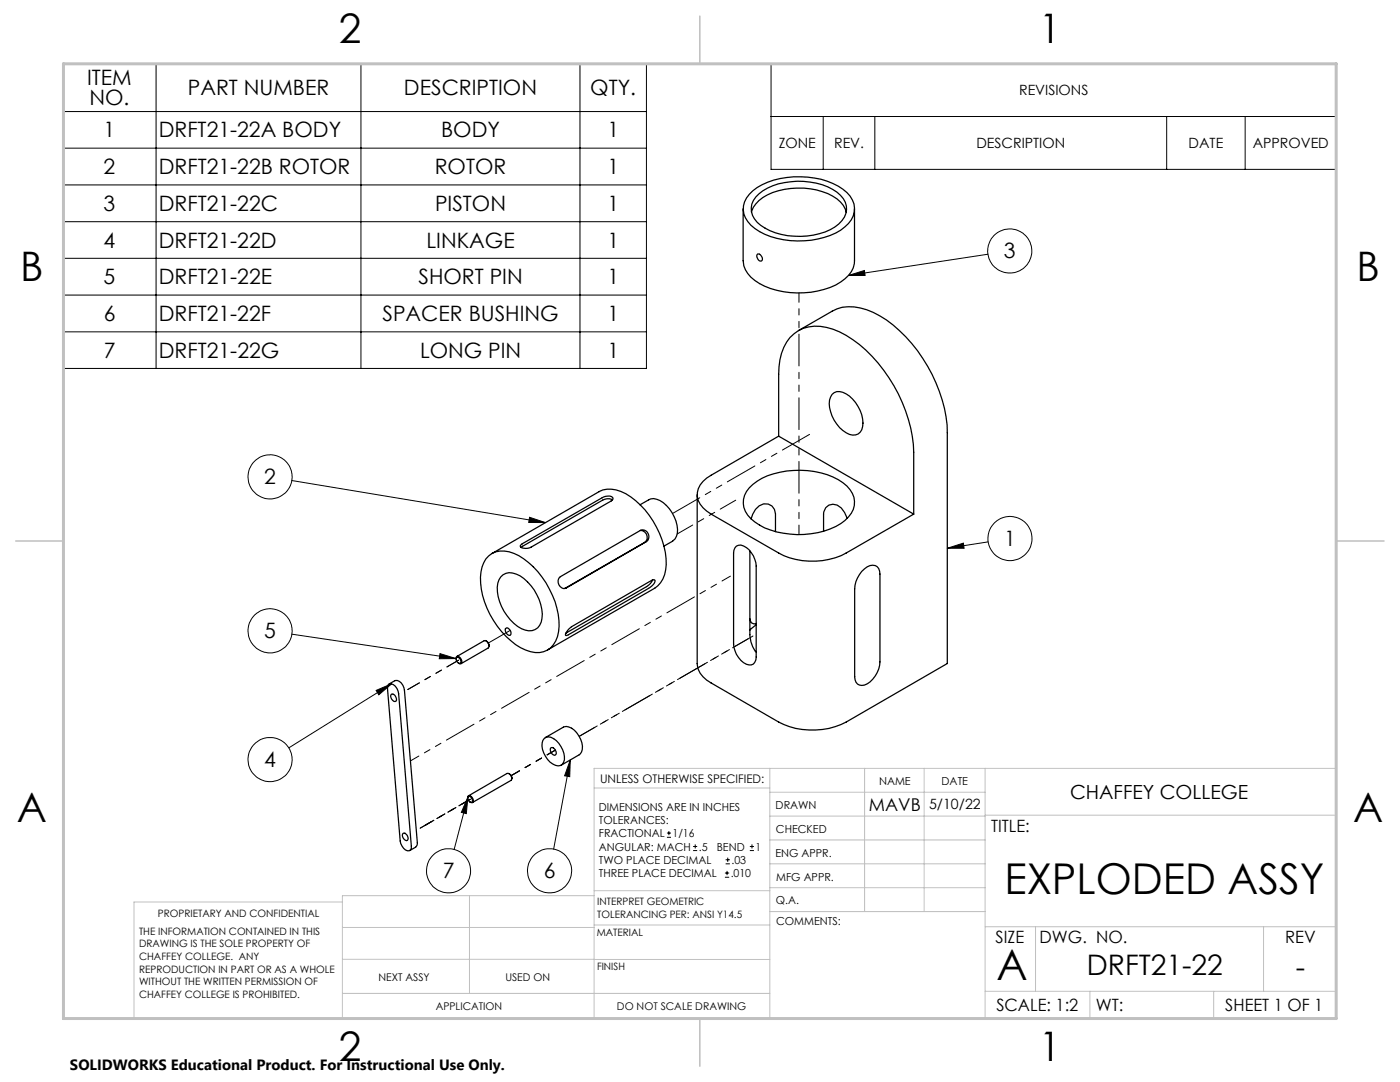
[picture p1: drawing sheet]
<svg xmlns="http://www.w3.org/2000/svg" width="279mm" height="216mm" viewBox="0 0 279 216" stroke-linecap="round" stroke-linejoin="round" font-family="sans-serif">
<g fill="none" stroke="#000" stroke-width=".2">
<path d="M12.5 12.7h116.5v60.8h-116.5zM31.2 12.7v60.8M72 12.7v60.8M115.7 12.7v60.8M153.9 12.7h112.8v21.1h-112.8zM12.5 22.3h116.5M12.5 29.6h116.5M12.5 36.9h116.5M153.9 23.2h112.8M164.3 23.2v10.6M174.6 23.2v10.6M232.8 23.2v10.6"/>
<path d="M248.5 23.2v10.6M12.5 44.2h116.5M12.5 51.5h116.5M12.5 58.9h116.5M169.3 55l3.2-1 .1 1zM197.2 50.7l-27.9 4.3M12.5 66.2h116.5M58.2 95.9l50.7 8.4M105.7 103.2l3.2 1.1-3.4-.1zM189.1 109.4l3.2-1 .1 1zM197.2 108.1l-8.1 1.3M58.2 126.5l32.8 4.9"/>
<path d="M75.1 137.8l3-1.3-2.5 2.1zM78.1 136.5l-20.5 12.7M87.8 130.4l3.2 1h-3.3zM93.4 159l-2.8 10.5M93.4 159l-.3 3.3-1-.2zM113.8 151.7l-.1 3.3-1-.2zM113.8 151.7l-3.3 17.7M133.1 167.1h.8M133.1 166.2h.8M133.5 165.8v.9M138.3 169.7h.8M138.3 168.9h.8"/>
<path d="M138.7 168.5v.8M144.7 175h.8M144.7 174.2h.8M144.8 172.4h.9M144.8 171.6h.9M145.1 173.8v.8M145.2 171.1v.9M149.6 169.7h.9M149.6 168.9h.9M150.1 168.5v.8"/>
<circle cx="201.5" cy="50.1" r="4.4"/>
<circle cx="53.9" cy="95.1" r="4.4"/>
<circle cx="201.6" cy="107.5" r="4.4"/>
<circle cx="53.9" cy="125.9" r="4.4"/>
<circle cx="53.9" cy="151.6" r="4.4"/>
<circle cx="89.5" cy="173.8" r="4.4"/>
<circle cx="109.7" cy="173.8" r="4.4"/>
</g>
<g fill="none" stroke="#c0c0c0" stroke-width=".2">
<path d="M118.6 157.2h35M153.6 153.3v49.9M153.6 158.1h43M172.5 153.3v28.6M184.4 153.3v28.6M196.6 153.3v49.9M68.3 180h-41.6v23.2h240v-49.9h-148.1v49.9M93.7 178.7v19.5M118.6 178.7h-50.3v24.5M118.6 177.7h35M153.6 162.8h43M153.6 177.1h43"/>
<path d="M153.6 167.6h43M153.6 172.4h43M196.6 162.7h70.1M68.3 198.2h85.3M68.3 191.4l85.3 .1M68.3 185.1h50.3M118.6 184.6h35M153.6 181.9h43M196.6 184.9h70.1M196.6 197.8h70.1M206.7 184.9v12.9M217.5 197.8v5.4"/>
<path d="M242.2 197.8v5.4M252.2 184.9v12.9"/>
</g>
<path d="M139.7 3.2v9.5M3.1 107.9h9.6M266.7 107.9h9.5M139.7 203.2v9.6" fill="none" stroke="#c0c0c0" stroke-width=".3"/>
<path d="M12.7 12.7h254v190.5h-254z" fill="none" stroke="#c0c0c0" stroke-width=".6"/>
<path d="M169.3 55l3.2-1 .1 1zM189.1 109.4l3.2-1 .1 1zM113.8 151.7l-.1 3.3-1-.2zM93.4 159l-.3 3.3-1-.2zM75.1 137.8l3-1.3-2.5 2.1zM87.8 130.4l3.2 1h-3.3zM105.7 103.2l3.2 1.1-3.4-.1z" fill="#000"/>
<g fill="none" stroke="#000" stroke-width=".25">
<path d="M149.5 38.8a12.9 12.9 0 0 1 8.9-3.5 14.8 14.8 0 0 1 10.6 3.1 4.3 4.3 0 0 1-.4 6.9 15.3 15.3 0 0 1-10.9 2.7 12 12 0 0 1-8.5-3.8 4.1 4.1 0 0 1 .3-5.4zM150.8 39.3a11.3 11.3 0 0 1 8.3-3.1 12 12 0 0 1 8.6 2.8 3.7 3.7 0 0 1-.3 5.7 14 14 0 0 1-12.6 1.8 7.2 7.2 0 0 1-4.6-3.5 3.5 3.5 0 0 1 .6-3.7zM148.3 41.7v10.3a5.4 5.4 0 0 0 3.3 4.6 17.2 17.2 0 0 0 16.2-.3 5.1 5.1 0 0 0 2.7-4.3v-10.3M150 42.3a6.1 6.1 0 0 1 4.2-3.9 14.7 14.7 0 0 1 12.8 1.3 4.4 4.4 0 0 1 1.9 2.6M151.2 50.7a.88 .88 0 0 1 .8 .4 .88 .88 0 0 1 0 1 .91 .91 0 0 1-.8-1.4zM159.3 66l6.8-3.9a8.7 8.7 0 0 1 8.2 .2 27.7 27.7 0 0 1 12.5 14.1 24.9 24.9 0 0 1 2.3 10v46l-20.2 11.7a15 15 0 0 1-13.5 0l-13.5-7.8a4.6 4.6 0 0 1-2.8-3.9v-33.7M166.1 78.7a2.46 2.46 0 0 1 3.4 .3 7.1 7.1 0 0 1 2.7 6.1 1.95 1.95 0 0 1-1.3 1.7 1.95 1.95 0 0 1-2-.4 7.1 7.1 0 0 1-3.3-6.6zM122.2 99.7a1.92 1.92 0 0 0-1.9 .1l-16.3 9.4M149.5 97.3a12.7 12.7 0 0 1 8.9-3.4 14.9 14.9 0 0 1 10.6 3.1 4.3 4.3 0 0 1-.4 6.9 16.3 16.3 0 0 1-13.6 2.3 10 10 0 0 1-6.2-4.1 4.1 4.1 0 0 1 .7-4.8zM155.4 87v-12.3a10.3 10.3 0 0 1 3.1-8.1 7.7 7.7 0 0 1 7.7-.9 25 25 0 0 1 12.2 11.3 28.6 28.6 0 0 1 4 13.2v12.4M155.4 87l-13.5 7.8a4.3 4.3 0 0 0-2.6 5.1 5.9 5.9 0 0 0 2.6 2.7l13.5 7.7a14.7 14.7 0 0 0 13.5 0l13.5-7.7M155.4 87l27 15.6"/>
<path d="M97.5 110.9a4.7 4.7 0 0 1 5.1-.5 16.5 16.5 0 0 1 8.9 15.6 4.4 4.4 0 0 1-6.6 3.7 16.4 16.4 0 0 1-8.2-9.6 11.2 11.2 0 0 1-.1-7.8zM98.2 110.5l21.4-12.4a5.9 5.9 0 0 1 6.3 1.1 17.6 17.6 0 0 1 7.1 13.4 5.5 5.5 0 0 1-2.3 4.8l-21.4 12.3M99.9 115.1a2.5 2.5 0 0 1 3.1-.6 9.3 9.3 0 0 1 5.2 8.9 2.59 2.59 0 0 1-4.1 2 9.5 9.5 0 0 1-4.8-9zM103.9 108.8l16.3-9.5 .7-.3a1.11 1.11 0 0 1 1.4 .5l-.3 .5-16 9.2-1 .2a.82 .82 0 0 1-1.1-.6zM111.7 115.2l16.1-9.4a1.29 1.29 0 0 1 1.6 .7 1.29 1.29 0 0 1-.4 1.6l-16 9.2a1.31 1.31 0 0 1-1.4-.5 1.31 1.31 0 0 1 .1-1.6zM127.7 100.7l1.8-1a3.1 3.1 0 0 1 3.5 1.2 6.6 6.6 0 0 1 2 6.1 4.3 4.3 0 0 1-2.5 2M127.8 105.9a1.32 1.32 0 0 1 1.3 .8 1.32 1.32 0 0 1-.4 1.5l-16 9.2M130.2 115.7l-.4 .8-.8 .6-16 9.2M147 109a2.41 2.41 0 0 1 2.9 1.3 5.2 5.2 0 0 1 1 2.7v18.1a1.33 1.33 0 0 1-.5 1.4 1.33 1.33 0 0 1-1.5 0 4.9 4.9 0 0 1-2.5-4v-18.2l.1-.5zM149.6 109.9v16.7a5.7 5.7 0 0 0 1.3 3.5M149.9 103.5a3.8 3.8 0 0 1 2.5-3 1.98 1.98 0 0 1 2.4 2v3.6M169.1 103.4a4.5 4.5 0 0 0-2-2.6 1.89 1.89 0 0 0-2.7 1.8v3.4"/>
<path d="M172 114a2.83 2.83 0 0 1 2.7-1.1 1.62 1.62 0 0 1 .9 1.6v17.6a5.3 5.3 0 0 1-3.1 4.6 1.48 1.48 0 0 1-1.9-1.7v-17.5a5.5 5.5 0 0 1 1.4-3.5zM77.5 136.6a1.48 1.48 0 0 1 1.9 1.3l2.7 30.9-.2 .8a.98 .98 0 0 1-1.4-.3l-.5-1-.1-.5-2.6-30.4zM77.6 136.5l1.2-.7a1.61 1.61 0 0 1 1.8 1.4l2.7 31-.2 .7-1.3 .8M78.1 138.5a.97 .97 0 0 1 .9 1.4 .94 .94 0 0 1-.9-1.4zM91 131.5l.2-.5a.94 .94 0 0 1 .8 1.4l-.5-.1M91.2 131.1a.81 .81 0 0 1 .6 1.3 .8 .8 0 0 1-.6-1.3zM91.2 131l5.4-3.2a.99 .99 0 0 1 .8 1.5l-5.4 3.1M97 127.9l.5 .4 .1 .6M101 125.3a.95 .95 0 0 1 .8 1.5 .94 .94 0 0 1-.8-1.5zM113.6 125.5l.5-.4 15.9-9.3 .6-.1a1.29 1.29 0 0 1-.8 1.5l-16.8 9.6-.1-.4zM149.6 123.4l.4 .9 .5 .2 .4-.1M150.9 124.7l-1.3 1"/>
<path d="M93.3 159.2l.2-.4a.95 .95 0 0 1 .8 1.4l-.5-.1M93.5 158.9a.78 .78 0 0 1 .7 1.2 .78 .78 0 0 1-.7-1.2zM93.5 158.8l7.7-4.5a.92 .92 0 0 1 .8 1.4l-7.7 4.4M101.6 154.4l.4 .4 .2 .6M108.6 147.4a1.46 1.46 0 0 1 1.9 0 4.5 4.5 0 0 1 2 4.7 1.3 1.3 0 0 1-2.2 .4 4.4 4.4 0 0 1-2-4.8zM108.8 147.2l3.6-2.1a2.36 2.36 0 0 1 2.7 1.1 3.7 3.7 0 0 1 .7 4.2l-3.8 2.3M110 149.2a.97 .97 0 0 1 .8 1.5 .97 .97 0 0 1-.8-1.5zM80.4 166.3a.85 .85 0 0 1 .9 .5 .85 .85 0 0 1-.2 .9l-.4-.2a1 1 0 0 1-.3-1.2z"/>
</g>
<path d="M159.5 106.7v-48.3" fill="none" stroke="#000" stroke-width=".2" stroke-dasharray="6.3 1.3 1.3 1.3 1.3 1.3" stroke-dashoffset="4.5"/>
<path d="M161.6 86.7l-27.4 15.8" fill="none" stroke="#000" stroke-width=".2" stroke-dasharray="6.3 1.3 1.3 1.3 1.3 1.3" stroke-dashoffset=".1"/>
<path d="M81.4 137.6l10.1-5.9M91.5 131.7l-10.1 5.9" fill="none" stroke="#000" stroke-width=".2" stroke-dasharray="6.3 1.3 1.3 1.3 1.3 1.3" stroke-dashoffset="3.7"/>
<path d="M146.8 99.8l-11.7 6.8M149.3 127.5l-33.7 19.4" fill="none" stroke="#000" stroke-width=".2" stroke-dasharray="6.3 1.3 1.3 1.3 1.3 1.3" stroke-dashoffset="2.8"/>
<path d="M101.8 125.8l-4.3 2.5" fill="none" stroke="#000" stroke-width=".2" stroke-dasharray="6.3 1.3 1.3 1.3 1.3 1.3"/>
<path d="M93.8 159.5l-9 5.2M84.8 164.7l9-5.2" fill="none" stroke="#000" stroke-width=".2" stroke-dasharray="6.3 1.3 1.3 1.3 1.3 1.3" stroke-dashoffset="4.3"/>
<path d="M150.3 126.9l-34.7 20" fill="none" stroke="#000" stroke-width=".2" stroke-dasharray="6.3 1.3 1.3 1.3 1.3 1.3" stroke-dashoffset="2.2"/>
<path d="M145.8 115l-63.9 36.8M102 154.8l8.9-5.1M110.9 149.7l-8.9 5.1" fill="none" stroke="#000" stroke-width=".2" stroke-dasharray="6.3 1.3 1.3 1.3 1.3 1.3" stroke-dashoffset="4.4"/>
<path d="M93.8 159.5l-9.9 5.8M83.9 165.3l9.9-5.8" fill="none" stroke="#000" stroke-width=".2" stroke-dasharray="6.3 1.3 1.3 1.3 1.3 1.3" stroke-dashoffset="3.8"/>
<g font-size="8.5">
<text x="200.4" y="178.4">EXPLODED ASSY</text>
<text x="198.9" y="195.5">A</text>
</g>
<g font-size="8.1">
<text x="67.6" y="8.5">2</text>
<text x="207.3" y="8.5">1</text>
<text x="4" y="56.1">B</text>
<text x="270.7" y="56.1">B</text>
<text x="3.3" y="164.1">A</text>
<text x="270" y="164.1">A</text>
<text x="67.6" y="211.7">2</text>
<text x="207.3" y="211.7">1</text>
</g>
<g font-size="5.6">
<text x="216.9" y="194.6">DRFT21-22</text>
<text x="258.6" y="195">-</text>
</g>
<g font-size="4.2">
<text x="17.4" y="16.9">ITEM</text>
<text x="17.9" y="21">NO.</text>
<text x="37.5" y="19">PART NUMBER</text>
<text x="80.6" y="19">DESCRIPTION</text>
<text x="117.8" y="19">QTY.</text>
<text x="20.7" y="27.4">1</text>
<text x="31.7" y="27.4">DRFT21-22A BODY</text>
<text x="88" y="27.4">BODY</text>
<text x="121.2" y="27.4">1</text>
<text x="20.7" y="34.7">2</text>
<text x="31.7" y="34.7">DRFT21-22B ROTOR</text>
<text x="86.8" y="34.7">ROTOR</text>
<text x="121.2" y="34.7">1</text>
<text x="20.7" y="42.1">3</text>
<text x="31.7" y="42.1">DRFT21-22C</text>
<text x="86.8" y="42.1">PISTON</text>
<text x="121.2" y="42.1">1</text>
<text x="20.7" y="49.4">4</text>
<text x="31.7" y="49.4">DRFT21-22D</text>
<text x="85.1" y="49.4">LINKAGE</text>
<text x="121.2" y="49.4">1</text>
<text x="200.4" y="51.6">3</text>
<text x="20.7" y="56.7">5</text>
<text x="31.7" y="56.7">DRFT21-22E</text>
<text x="83.5" y="56.7">SHORT PIN</text>
<text x="121.2" y="56.7">1</text>
<text x="20.7" y="64.1">6</text>
<text x="31.7" y="64.1">DRFT21-22F</text>
<text x="76.3" y="64.1">SPACER BUSHING</text>
<text x="121.2" y="64.1">1</text>
<text x="20.7" y="71.4">7</text>
<text x="31.7" y="71.4">DRFT21-22G</text>
<text x="83.8" y="71.4">LONG PIN</text>
<text x="121.2" y="71.4">1</text>
<text x="52.7" y="96.6">2</text>
<text x="200.4" y="109">1</text>
<text x="52.7" y="127.4">5</text>
<text x="52.7" y="153.1">4</text>
<text x="88.4" y="175.2">7</text>
<text x="108.5" y="175.2">6</text>
</g>
<text font-size="3.9" x="213.6" y="159.4">CHAFFEY COLLEGE</text>
<text font-size="3.5" x="173.4" y="161.9">MAVB</text>
<g font-size="3.4">
<text x="197.8" y="166">TITLE:</text>
<text x="198.7" y="188.1">SIZE</text>
<text x="207.5" y="188.1">DWG. NO.</text>
<text x="256.5" y="188.2">REV</text>
<text x="198.8" y="201.7">SCALE: 1:2</text>
<text x="218.7" y="201.7">WT:</text>
<text x="244.5" y="201.7">SHEET 1 OF 1</text>
</g>
<text font-size="3" x="14" y="213.5">SOLIDWORKS Educational Product. For Instructional Use Only.</text>
<g font-size="2.8">
<text x="203.4" y="19">REVISIONS</text>
<text x="155.4" y="29.6">ZONE</text>
<text x="166.5" y="29.6">REV.</text>
<text x="194.9" y="29.6">DESCRIPTION</text>
<text x="237.2" y="29.6">DATE</text>
<text x="250" y="29.6">APPROVED</text>
<text x="185.4" y="161.5">5/10/22</text>
</g>
<text font-size="2.4" x="119.8" y="156.2">UNLESS OTHERWISE SPECIFIED:</text>
<g font-size="2.2">
<text x="119.5" y="161.8">DIMENSIONS ARE IN INCHES</text>
<text x="154.8" y="161.4">DRAWN</text>
<text x="175.4" y="156.6">NAME</text>
<text x="187.9" y="156.7">DATE</text>
<text x="119.5" y="164.4">TOLERANCES:</text>
<text x="119.5" y="167.1">FRACTIONAL</text>
<text x="134.2" y="167.1">1/16</text>
<text x="154.9" y="166.3">CHECKED</text>
<text x="119.5" y="172.4">TWO PLACE DECIMAL</text>
<text x="119.5" y="169.7">ANGULAR: MACH</text>
<text x="139.5" y="169.7">.5</text>
<text x="143" y="169.7">BEND</text>
<text x="146" y="172.4">.03</text>
<text x="150.8" y="169.7">1</text>
<text x="154.8" y="170.9">ENG APPR.</text>
<text x="119.5" y="175">THREE PLACE DECIMAL</text>
<text x="145.8" y="175">.010</text>
<text x="154.9" y="175.7">MFG APPR.</text>
<text x="154.9" y="180.4">Q.A.</text>
<text x="154.9" y="184.6">COMMENTS:</text>
</g>
<g font-size="2.1">
<text x="75.5" y="195.7">NEXT ASSY</text>
<text x="100.9" y="195.7">USED ON</text>
<text x="86.9" y="201.5">APPLICATION</text>
<text x="123.1" y="201.6">DO NOT SCALE DRAWING</text>
</g>
<g font-size="2">
<text x="31.5" y="182.9">PROPRIETARY AND CONFIDENTIAL</text>
<text x="119.2" y="180.6">INTERPRET GEOMETRIC</text>
<text x="119.2" y="183.1">TOLERANCING PER: ANSI Y14.5</text>
<text x="27.8" y="186.5">THE INFORMATION CONTAINED IN THIS</text>
<text x="27.8" y="189">DRAWING IS THE SOLE PROPERTY OF</text>
<text x="27.8" y="191.6">CHAFFEY COLLEGE. ANY</text>
<text x="119.1" y="186.7">MATERIAL</text>
<text x="27.8" y="194.1">REPRODUCTION IN PART OR AS A WHOLE</text>
<text x="27.8" y="196.6">WITHOUT THE WRITTEN PERMISSION OF</text>
<text x="119.1" y="193.5">FINISH</text>
<text x="27.8" y="199.1">CHAFFEY COLLEGE IS PROHIBITED.</text>
</g>
</svg>
